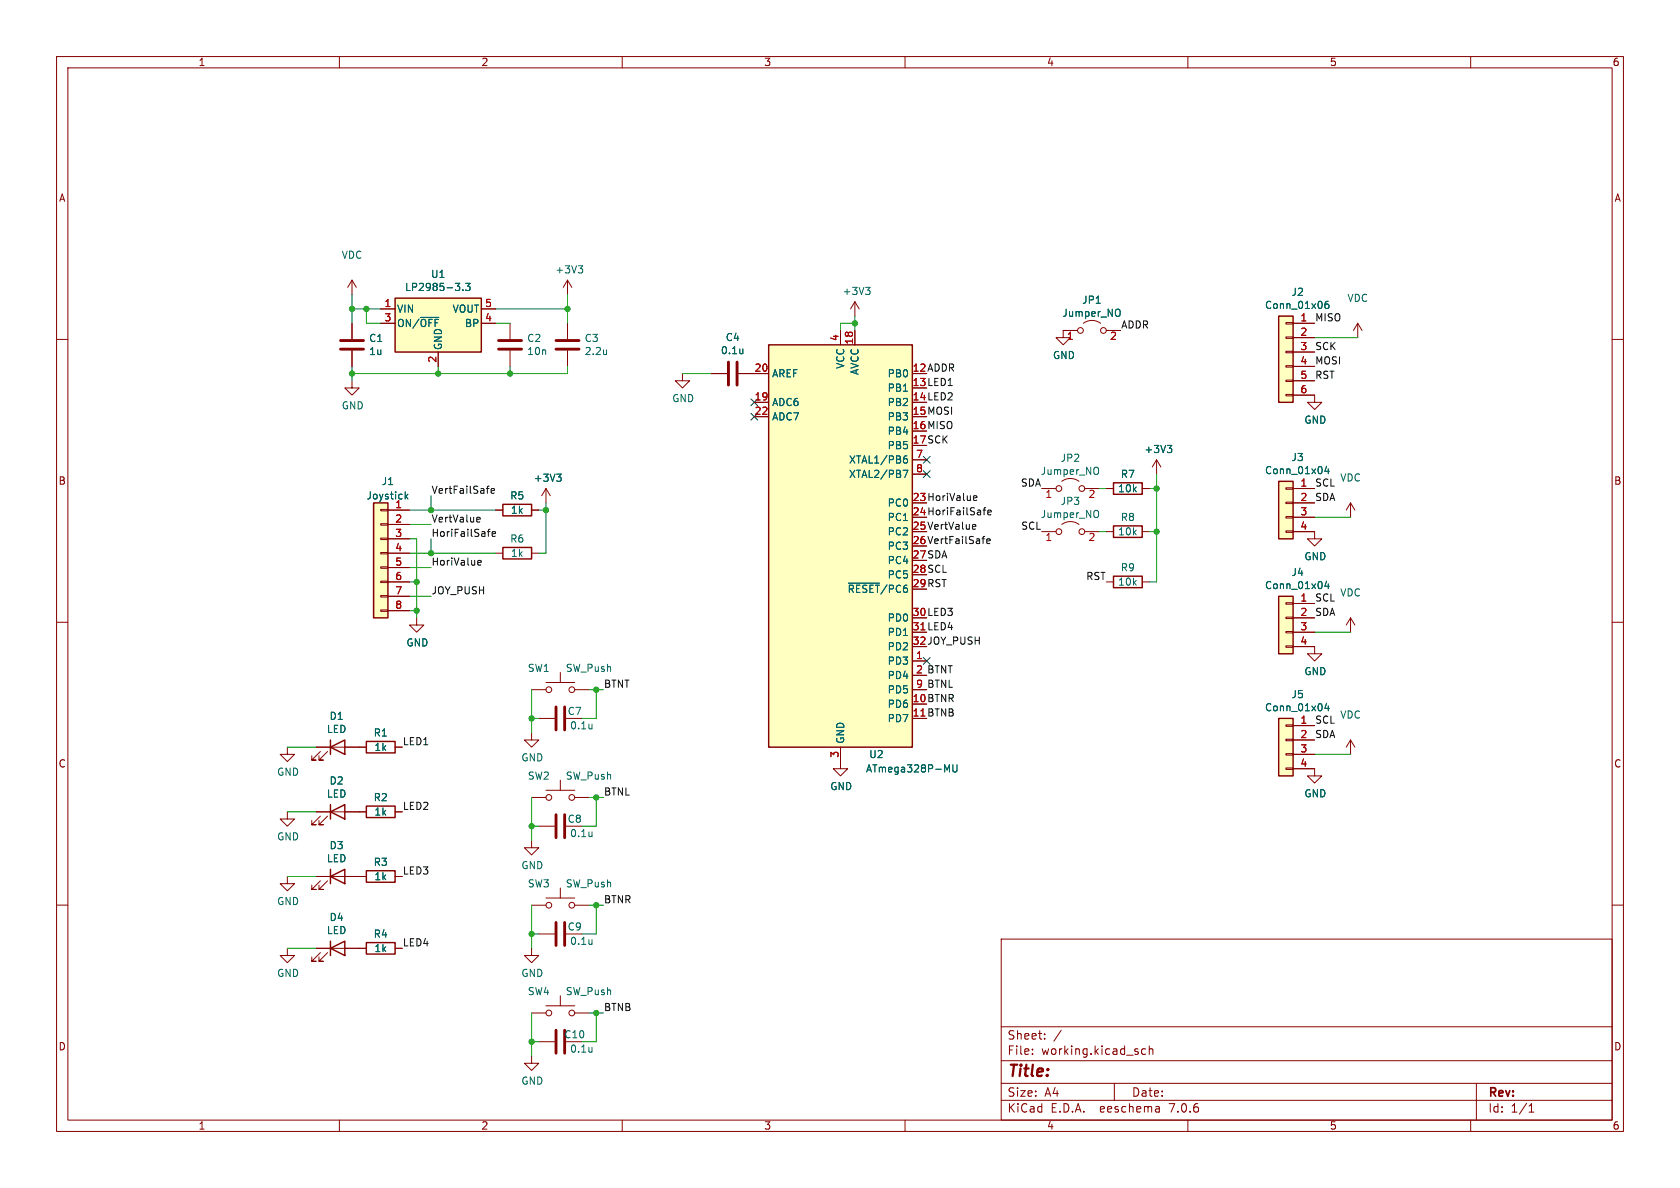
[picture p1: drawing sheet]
<svg xmlns="http://www.w3.org/2000/svg" width="297mm" height="210mm" viewBox="0 0 297 210" stroke-linecap="round" stroke-linejoin="round" font-family="sans-serif">
<g fill="none" stroke="#840000" stroke-width=".18">
<path d="M10 10h277v190h-277zM12 12h273v186h-273zM60 10v2M110 10v2M160 10v2M210 10v2M260 10v2M10 60h2M62.2 49.5v2.6M62.2 57.2v2.7M62.2 49.5l-.7 1.3M62.2 49.5l.8 1.3"/>
<path d="M67.3 54.6h2.5M67.3 57.2h2.5M85.1 54.6h2.5M85.1 57.2h2.5M90.2 57.2v2.7M100.3 49.5v2.6M100.3 57.2v2.7M100.3 49.5l-.7 1.3M100.3 49.5l.8 1.3M148.6 58.4v2.6M151.1 53.3l-.7 1.3M151.1 53.3v2.6"/>
<path d="M151.1 58.4v2.6M151.1 53.3l.8 1.3M190.5 58.4h-2.5v1.3h1.2l-1.2 1.3-1.3-1.3h1.3M191.5 57.2a2.54 2.54 0 0 1 3.1 0M195.6 58.4h2.5M227.3 59.6h1.3v.2h-1.3zM227.3 57h1.3v.3h-1.3zM228.6 57.2h3.8M228.6 59.7h3.8M240 57.2l-.7 1.2M240 57.2v2.5M240 57.2l.8 1.2"/>
<path d="M285 60h2M62.2 67.3v1.3h1.3l-1.3 1.3-1.2-1.3h1.2M62.2 62v2.8M77.5 62.2v2.6M90.2 62v2.8M100.3 62v2.8M120.6 66v1.3h1.3l-1.3 1.3-1.2-1.3h1.2M125.7 66h2.8M130.6 66h5.3M133.3 71.1h2.6M133.3 73.7h2.6M227.3 69.7h1.3v.3h-1.3z"/>
<path d="M227.3 67.2h1.3v.2h-1.3zM227.3 64.6h1.3v.3h-1.3zM227.3 62.1h1.3v.3h-1.3zM228.6 69.9h3.8v1.2h1.3l-1.3 1.3-1.3-1.3h1.3M228.6 62.2h3.8M228.6 64.8h3.8M228.6 67.3h3.8M67.3 97.7h1.3v.2h-1.3zM67.3 95.1h1.3v.3h-1.3zM67.3 92.6h1.3v.2h-1.3zM67.3 90h1.3v.3h-1.3zM68.6 97.8h3.8"/>
<path d="M68.6 90.2h3.8M68.6 92.7h3.8M68.6 95.3h3.8M87.6 97.8h1.3M87.6 90.2h1.3M94 97.8h1.2M94 90.2h1.2M96.5 86.4l-.7 1.2M96.5 86.4v2.5M96.5 86.4l.8 1.2M161.3 81.3h2.5M161.3 83.8h2.5"/>
<path d="M184.1 86.4h2.6M184.1 94h2.6M187.7 85.1a2.54 2.54 0 0 1 3.1 0M187.7 92.7a2.54 2.54 0 0 1 3.1 0M191.8 86.4h2.5M191.8 94h2.5M195.6 86.4h1.2M195.6 94h1.2M201.9 86.4h1.3M201.9 94h1.3M204.5 81.3l-.8 1.3M204.5 81.3v2.5"/>
<path d="M204.5 81.3l.7 1.3M227.3 93.9h1.3v.2h-1.3zM227.3 91.3h1.3v.3h-1.3zM227.3 88.8h1.3v.2h-1.3zM227.3 86.2h1.3v.3h-1.3zM228.6 94h3.8v1.3h1.3l-1.3 1.2-1.3-1.2h1.3M228.6 86.4h3.8M228.6 88.9h3.8M228.6 91.4h3.8M238.8 88.9v2.5M238.8 88.9l-.8 1.3M238.8 88.9l.7 1.3"/>
<path d="M10 110h2M67.3 107.8h1.3v.3h-1.3zM67.3 105.3h1.3v.2h-1.3zM67.3 102.7h1.3v.3h-1.3zM67.3 100.2h1.3v.3h-1.3zM68.6 100.3h3.8M68.6 102.9h3.8M68.6 105.4h3.8M68.6 108h3.8M73.7 109.2v1.3h1.2l-1.2 1.3-1.3-1.3h1.3M99.1 118.9v1.8M161.3 116.8h2.5"/>
<path d="M195.6 102.9h1.2M201.9 102.9h1.3M227.3 114.2h1.3v.2h-1.3zM227.3 111.6h1.3v.3h-1.3zM227.3 109.1h1.3v.2h-1.3zM227.3 106.6h1.3v.2h-1.3zM228.6 114.3h3.8v1.3h1.3l-1.3 1.2-1.3-1.2h1.3M228.6 106.7h3.8M228.6 109.2h3.8M228.6 111.8h3.8M238.8 109.2l-.8 1.3M238.8 109.2v2.6"/>
<path d="M238.8 109.2l.7 1.3M285 110h2M50.8 132.1v1.3h1.3l-1.3 1.2-1.3-1.2h1.3M55.9 132.1h8.9M56.6 132.8l-1.5 1.6h.8h-.8v-.8M57.9 132.8l-1.5 1.6h.7h-.7v-.8M69.8 132.1h1.3M94 129.5v1.3h1.2l-1.2 1.3-1.3-1.3h1.3M94 121.9h2.5M95.2 127h2.8M96.5 120.7h5.1M96.5 139.7h5.1"/>
<path d="M99.1 137.9v1.8M101.6 121.9h2.5M148.6 132.1v3.8h1.3l-1.3 1.3-1.3-1.3h1.3M161.3 121.9h2.5M227.3 135.8h1.3v.2h-1.3zM227.3 133.2h1.3v.3h-1.3zM227.3 130.7h1.3v.2h-1.3zM227.3 128.1h1.3v.3h-1.3zM228.6 135.9h3.8v1.3h1.3l-1.3 1.2-1.3-1.2h1.3M228.6 128.3h3.8M228.6 130.8h3.8M228.6 133.4h3.8"/>
<path d="M238.8 130.8v2.6M238.8 130.8l-.8 1.3M238.8 130.8l.7 1.3M10 160h2M50.8 154.9v1.3h1.3l-1.3 1.3-1.3-1.3h1.3M50.8 143.5v1.3h1.3l-1.3 1.3-1.3-1.3h1.3M55.9 154.9h8.9M55.9 143.5h8.9M56.6 155.7l-1.5 1.5h.8h-.8v-.7M56.6 144.3l-1.5 1.5h.8h-.8v-.8M57.9 155.7l-1.5 1.5h.7h-.7v-.7M57.9 144.3l-1.5 1.5h.7h-.7v-.8"/>
<path d="M69.8 154.9h1.3M69.8 143.5h1.3M94 148.6v1.3h1.2l-1.2 1.2-1.3-1.2h1.3M94 141h2.5M95.2 146.1h2.8M96.5 158.8h5.1M99.1 157v1.8M101.6 141h2.5M285 160h2M50.8 167.6v1.3h1.3l-1.3 1.3-1.3-1.3h1.3M55.9 167.6h8.9M56.6 168.4l-1.5 1.5h.8h-.8v-.7"/>
<path d="M57.9 168.4l-1.5 1.5h.7h-.7v-.7M69.8 167.6h1.3M94 167.6v1.3h1.2l-1.2 1.3-1.3-1.3h1.3M94 160h2.5M94 179.1h2.5M95.2 165.1h2.8M96.5 177.8h5.1M99.1 176v1.8M101.6 160h2.5M101.6 179.1h2.5M177 166h108v32h-108zM60 198v2"/>
<path d="M94 186.7v1.3h1.2l-1.2 1.2-1.3-1.2h1.3M95.2 184.2h2.8M110 198v2M160 198v2M177 194.5h108M177 191.5h108M177 187.5h108M177 181.5h108M182.5 186.3v.1M182.5 185.5v.1M184.7 183.6v.1M184.7 182.8v.1"/>
<path d="M187.6 182.1l-1.3 2M197 191.5v3M202.5 185.5l-.4-.1-.3 .3v.4l.2 .2h.5M203.2 185.5l.2-.1 .3 .1 .1 .9M203.2 184.9v1.5M204.9 195.7l.1 .9M205 196.5l-.2 .1M205 196h-.2M210 198v2M260 198v2M261 191.5v6.5M270.3 196.6h.9"/>
<path d="M270.3 195.5l.4-.4v1.5"/>
<circle cx="191" cy="58.4" r=".51"/>
<circle cx="195.1" cy="58.4" r=".51"/>
<circle cx="187.2" cy="86.4" r=".51"/>
<circle cx="187.2" cy="94" r=".51"/>
<circle cx="191.3" cy="86.4" r=".51"/>
<circle cx="191.3" cy="94" r=".51"/>
<circle cx="97" cy="121.9" r=".51"/>
<circle cx="101.1" cy="121.9" r=".51"/>
<circle cx="97" cy="141" r=".51"/>
<circle cx="101.1" cy="141" r=".51"/>
<circle cx="97" cy="160" r=".51"/>
<circle cx="97" cy="179.1" r=".51"/>
<circle cx="101.1" cy="160" r=".51"/>
<circle cx="101.1" cy="179.1" r=".51"/>
</g>
<g fill="none" stroke="#840000" stroke-width=".51">
<path d="M60.2 61.7h4.1M60.2 60.2h4.1M88.1 61.7h4.1M88.1 60.2h4.1M98.3 61.7h4.1M98.3 60.2h4.1M128.8 64v4.1M130.3 64v4.1M98.3 125v4M99.8 125v4M98.3 144v4.1M99.8 144v4.1"/>
<path d="M98.3 163.1v4M99.8 163.1v4M98.3 182.1v4.1M99.8 182.1v4.1"/>
</g>
<g fill="none" stroke="#006464" stroke-width=".18">
<path d="M74.3 56.1h3.3M80.5 50.1h.8l-.4 .5M81.2 50.6l.1 .2-.1 .5M81.8 51.2v.2M82.3 50.1h.8l-.4 .5 .3 .1v.5l-.1 .2-.6-.2M102.2 47h.8l-.4 .5M102.8 47.5l.2 .2v.3l-.2 .3M153 50.8h.8l-.4 .5M153.6 51.3l.2 .2v.3l-.2 .3M197.7 54.7h.1a.81 .81 0 0 1-.1 1.2M234.8 53.3h-.3a.86 .86 0 0 0 0 1.2l.4-.1v-.4l-.2-.3-.4 .1-.1 .2M107.2 61.8v.9"/>
<path d="M107.2 62.6h.1M131.3 61.7v.8M131.3 62.4v.1M206.4 78.7h.7l-.4 .5M206.9 79.2l.2 .3v.3l-.2 .2M71.6 86.9v1.3M71.8 87.7l.3 .5M72.1 87.4l-.5 .4M98.4 83.8h.8l-.4 .5M99 84.3l.2 .2v.3l-.2 .3M159.7 83.1h.8l-.5 1.3M159.8 81.2l.4-.1 .2 .2-.1 .5-.3 .1-.2-.2"/>
<path d="M160.3 80.6l-.3 .1-.2 .2M193.9 82.6l.1 .1a.81 .81 0 0 1-.1 1.2M193.9 90.2l.1 .1a.81 .81 0 0 1-.1 1.2M234.5 82.4l-.3 .9h.8M234.8 82.9v.8M150 103.1h5.5M234.5 102.7l-.3 .9h.8M234.8 103.2v.9M104.7 128v.8M104.7 128.7l-.1 .1M167.4 136.1l.5-.9v1.3M168.5 135.2v1l.2 .3 .4-.1 .1-.2v-1"/>
<path d="M234.5 124.3l-.3 .9h.8M234.8 124.8v.8M104.7 147.1v.8M104.7 147.8h-.1M104.7 166.1v.8M104.7 166.8l-.1 .1M104.7 185.2v.8M104.7 185.9h-.1"/>
</g>
<g fill="#ffffc2" stroke="#ffffc2" stroke-width=".18">
<path d="M226.1 105.4h2.5v10.2h-2.5z"/>
<path d="M69.8 52.7h15.3v9.5h-15.3z"/>
<path d="M226.1 85.1h2.5v10.2h-2.5z"/>
<path d="M66 88.9h2.6v20.3h-2.6z"/>
<path d="M226.1 55.9h2.5v15.2h-2.5z"/>
<path d="M135.9 61h25.4v71.1h-25.4z"/>
<path d="M226.1 127h2.5v10.2h-2.5z"/>
</g>
<g fill="none" stroke="#840000" stroke-width=".25">
<path d="M69.8 52.7h15.3v9.5h-15.3zM226.1 55.9h2.5v15.2h-2.5zM135.9 61h25.4v71.1h-25.4zM66 88.9h2.6v20.3h-2.6zM88.9 96.8h5.1v2h-5.1zM88.9 89.2h5.1v2h-5.1zM196.8 85.3h5.1v2.1h-5.1zM196.8 93h5.1v2h-5.1zM226.1 85.1h2.5v10.2h-2.5zM196.8 101.9h5.1v2h-5.1zM226.1 105.4h2.5v10.2h-2.5zM58.4 132.1l2.6-1.3v2.6z"/>
<path d="M58.4 130.8v2.6M64.8 131.1h5v2h-5zM226.1 127h2.5v10.2h-2.5zM58.4 154.9l2.6-1.2v2.5zM58.4 143.5l2.6-1.3v2.6zM58.4 142.2v2.6M58.4 153.7v2.5M64.8 153.9h5v2.1h-5zM64.8 142.5h5v2h-5zM58.4 167.6l2.6-1.2v2.5zM58.4 166.4v2.5M64.8 166.6h5v2.1h-5z"/>
</g>
<g fill="none" stroke="#0f0f0f" stroke-width=".18">
<path d="M84.5 99.7l.1 .2 .4-.1M84.5 99.2l.1-.1h.3l.2 .1v.2l-.6 .1M84.5 91.4l.3 .1 .1 .2-.6 .2M84.8 92.2l-.3 .1M86.2 94h.4M86.6 93.6h-.2M86.8 86.8l.6-.1v-.3h-.4l-.2 .1 .1 .6h.5M87 94.4l.6-.1-.1-.3h-.3l-.2 .2 .1 .6h.4M172.1 92.7l.4 .1v.2l-.6 .1M172.1 88.3l.2 .2 .3-.1M172.1 87.8l.2-.2h.2l.2 .2v.1l-.6 .2M172.5 93.5l-.4 .1"/>
<path d="M173.8 90.2h.5M174.3 89.7l-.3 .1M174.5 95.7l.6-.1-.1-.3-.4-.1-.1 .2v.6h.5M174.6 90.6l.6-.1v-.3h-.4l-.2 .2 .1 .6h.5"/>
</g>
<g fill="none" stroke="#009600" stroke-width=".18">
<path d="M62.2 52.1v5.1M62.2 54.6h5.1M64.8 54.6v2.6h2.5M87.6 57.2h2.6M87.6 54.6h12.7M100.3 52.1v5.1M151.1 57.2h-2.5v1.2M151.1 55.9v2.5M232.4 59.7h7.6M62.2 64.8v2.5M77.5 64.8v1.2M90.2 64.8v1.2"/>
<path d="M100.3 64.8v1.2h-38.1M120.6 66h5.1M72.4 95.3h1.3v13.9M72.4 97.8h15.2M72.4 90.2h15.2M72.4 92.7h3.8M76.2 87.6v2.6M76.2 95.3v2.5M95.2 90.2h1.3M96.5 88.9v8.9h-1.3M194.3 86.4h1.3M194.3 94h1.3"/>
<path d="M203.2 86.4h1.3M203.2 94h1.3M204.5 83.8v19.1h-1.3M232.4 91.4h6.4M72.4 108h1.3M72.4 102.9h1.3M72.4 100.3h3.8M72.4 105.4h3.8M232.4 111.8h6.4M50.8 132.1h5.1M94 121.9v7.6M94 127h1.2"/>
<path d="M104.1 121.9h2.6M105.4 121.9v5.1h-2.5M232.4 133.4h6.4M50.8 154.9h5.1M50.8 143.5h5.1M94 141v7.6M94 146.1h1.2M104.1 141h2.6M105.4 141v5.1h-2.5M50.8 167.6h5.1M94 165.1h1.2M94 160v7.6"/>
<path d="M94 179.1v7.6M104.1 179.1h2.6M104.1 160h2.6M105.4 160v5.1h-2.5M105.4 179.1v5.1h-2.5M94 184.2h1.2"/>
</g>
<path d="M132.7 70.5l1.3 1.2M132.7 73.1l1.3 1.2M134 70.5l-1.3 1.2M134 73.1l-1.3 1.2M163.2 83.2l1.2 1.2M163.2 80.7l1.2 1.2M164.4 83.2l-1.2 1.2M164.4 80.7l-1.2 1.2M163.2 116.2l1.2 1.2M164.4 116.2l-1.2 1.2" fill="none" stroke="#000084" stroke-width=".18"/>
<g fill="#009600" stroke="#009600" stroke-width=".18">
<circle cx="105.4" cy="160" r=".46"/>
<circle cx="94" cy="146.1" r=".46"/>
<circle cx="105.4" cy="179.1" r=".46"/>
<circle cx="94" cy="165.1" r=".46"/>
<circle cx="94" cy="184.2" r=".46"/>
<circle cx="90.2" cy="66" r=".46"/>
<circle cx="96.5" cy="90.2" r=".46"/>
<circle cx="100.3" cy="54.6" r=".46"/>
<circle cx="105.4" cy="141" r=".46"/>
<circle cx="151.1" cy="57.2" r=".46"/>
<circle cx="77.5" cy="66" r=".46"/>
<circle cx="62.2" cy="54.6" r=".46"/>
<circle cx="64.8" cy="54.6" r=".46"/>
<circle cx="62.2" cy="66" r=".46"/>
<circle cx="204.5" cy="86.4" r=".46"/>
<circle cx="204.5" cy="94" r=".46"/>
<circle cx="73.7" cy="108" r=".46"/>
<circle cx="94" cy="127" r=".46"/>
<circle cx="105.4" cy="121.9" r=".46"/>
<circle cx="73.7" cy="102.9" r=".46"/>
<circle cx="76.2" cy="97.8" r=".46"/>
<circle cx="76.2" cy="90.2" r=".46"/>
</g>
<text font-size="2.8" fill="#840000" x="178" y="190.9">Title:</text>
<g font-size="2.1" fill="#840000">
<text x="178" y="184">Sheet:</text>
<text x="178" y="186.7">File:</text>
<text x="184.1" y="186.7">working.kicad_sch</text>
<text x="178" y="196.9">KiCad</text>
<text x="178" y="194.1">Size:</text>
<text x="184.7" y="194.1">A4</text>
<text x="185.7" y="196.9">E.D.A.</text>
<text x="194.6" y="196.9">eeschema</text>
<text x="200" y="194.1">Date:</text>
<text x="207" y="196.9">7.0.6</text>
<text x="263" y="194.3">Rev:</text>
<text x="263" y="196.9">Id:</text>
<text x="267.1" y="196.9">1/1</text>
</g>
<g font-size="1.8" fill="#840000">
<text x="35" y="11.9">1</text>
<text x="85" y="11.9">2</text>
<text x="135" y="11.9">3</text>
<text x="185" y="11.9">4</text>
<text x="235" y="11.9">5</text>
<text x="285" y="11.9">6</text>
<text x="10.3" y="35.9">A</text>
<text x="285.3" y="35.9">A</text>
<text x="161.2" y="65.8">12 ADDR</text>
<text x="161.2" y="68.3">13 LED1</text>
<text x="161.2" y="70.9">14 LED2</text>
<text x="161.2" y="73.4">15 MOSI</text>
<text x="161.2" y="75.9">16 MISO</text>
<text x="161.2" y="78.5">17 SCK</text>
<text x="10.3" y="85.9">B</text>
<text x="161.2" y="88.6">23 HoriValue</text>
<text x="285.3" y="85.9">B</text>
<text x="161.2" y="91.2">24 HoriFailSafe</text>
<text x="161.2" y="93.7">25 VertValue</text>
<text x="161.2" y="96.3">26 VertFailSafe</text>
<text x="161.2" y="98.8">27 SDA</text>
<text x="161.2" y="101.3">28 SCL</text>
<text x="161.2" y="103.9">29 RST</text>
<text x="161.2" y="109">30 LED3</text>
<text x="161.2" y="114">32 JOY_PUSH</text>
<text x="161.9" y="119.1">2 BTNT</text>
<text x="161.2" y="124.2">10 BTNR</text>
<text x="10.3" y="135.9">C</text>
<text x="285.3" y="135.9">C</text>
<text x="10.3" y="185.9">D</text>
<text x="285.3" y="185.9">D</text>
<text x="35" y="199.9">1</text>
<text x="85" y="199.9">2</text>
<text x="135" y="199.9">3</text>
<text x="185" y="199.9">4</text>
<text x="235" y="199.9">5</text>
<text x="285" y="199.9">6</text>
</g>
<g font-size="1.8" fill="#006464">
<text x="60.3" y="45.9">VDC</text>
<text x="71.5" y="51.6">LP2985-3.3</text>
<text x="76.1" y="49.3">U1</text>
<text x="98.1" y="48.5">+3V3</text>
<text x="148.9" y="52.3">+3V3</text>
<text x="191.2" y="53.9">JP1</text>
<text x="228.2" y="52.5">J2</text>
<text x="238.1" y="53.6">VDC</text>
<text x="70.1" y="55.5">VIN</text>
<text x="70.1" y="58">ON/~{OFF}</text>
<text x="79.9" y="55.5">VOUT</text>
<text x="82.1" y="58">BP</text>
<text x="187.7" y="56.2">Jumper_NO</text>
<text x="223.5" y="54.8">Conn_01x06</text>
<text x="65.2" y="60.7">C1</text>
<text x="65.2" y="63">1u</text>
<text x="78.3" y="62" transform="rotate(-90 78.3 62)">GND</text>
<text x="93.1" y="60.7">C2</text>
<text x="93.1" y="63">10n</text>
<text x="103.3" y="60.7">C3</text>
<text x="103.3" y="63">2.2u</text>
<text x="127.4" y="62.8">0.1u</text>
<text x="128.2" y="60.5">C4</text>
<text x="149.5" y="65.3" transform="rotate(-90 149.5 65.3)">VCC</text>
<text x="186.1" y="63.7">GND</text>
<text x="118.7" y="71.3">GND</text>
<text x="136.4" y="72">ADC6</text>
<text x="136.4" y="66.9">AREF</text>
<text x="152" y="66.4" transform="rotate(-90 152 66.4)">AVCC</text>
<text x="156.8" y="66.9">PB0</text>
<text x="156.8" y="69.4">PB1</text>
<text x="156.8" y="72">PB2</text>
<text x="60.3" y="72.6">GND</text>
<text x="136.4" y="74.5">ADC7</text>
<text x="156.8" y="74.5">PB3</text>
<text x="156.8" y="77.1">PB4</text>
<text x="230.5" y="75.1">GND</text>
<text x="150" y="82.1">XTAL1/PB6</text>
<text x="156.8" y="79.6">PB5</text>
<text x="187.4" y="81.8">JP2</text>
<text x="202.2" y="80.3">+3V3</text>
<text x="228.2" y="81.7">J3</text>
<text x="64.7" y="88.5">Joystick</text>
<text x="67.4" y="86">J1</text>
<text x="90.1" y="88.5">R5</text>
<text x="94.3" y="85.4">+3V3</text>
<text x="150" y="84.7">XTAL2/PB7</text>
<text x="156.8" y="89.8">PC0</text>
<text x="183.9" y="84.2">Jumper_NO</text>
<text x="187.4" y="89.5">JP3</text>
<text x="197.6" y="87.2">10k</text>
<text x="198" y="84.7">R7</text>
<text x="223.5" y="84">Conn_01x04</text>
<text x="236.8" y="85.3">VDC</text>
<text x="90.2" y="91">1k</text>
<text x="156.8" y="92.3">PC1</text>
<text x="156.8" y="94.8">PC2</text>
<text x="183.9" y="91.8">Jumper_NO</text>
<text x="197.6" y="94.8">10k</text>
<text x="198" y="92.3">R8</text>
<text x="90.1" y="96.1">R6</text>
<text x="90.2" y="98.7">1k</text>
<text x="156.8" y="97.4">PC3</text>
<text x="156.8" y="99.9">PC4</text>
<text x="198" y="101.2">R9</text>
<text x="230.5" y="99.2">GND</text>
<text x="149.8" y="105">~{RESET}/PC6</text>
<text x="156.8" y="102.5">PC5</text>
<text x="197.6" y="103.7">10k</text>
<text x="223.5" y="104.3">Conn_01x04</text>
<text x="228.2" y="102">J4</text>
<text x="236.8" y="105.6">VDC</text>
<text x="156.8" y="110.1">PD0</text>
<text x="156.8" y="112.6">PD1</text>
<text x="71.8" y="114.5">GND</text>
<text x="93.2" y="119">SW1</text>
<text x="99.9" y="119">SW_Push</text>
<text x="156.8" y="117.7">PD3</text>
<text x="156.8" y="115.2">PD2</text>
<text x="230.5" y="119.6">GND</text>
<text x="156.8" y="125.3">PD6</text>
<text x="156.8" y="120.2">PD4</text>
<text x="156.8" y="122.8">PD5</text>
<text x="223.5" y="125.9">Conn_01x04</text>
<text x="228.2" y="123.6">J5</text>
<text x="57.7" y="129.8">LED</text>
<text x="58.2" y="127.5">D1</text>
<text x="66" y="130.4">R1</text>
<text x="100.3" y="126.6">C7</text>
<text x="100.7" y="129.1">0.1u</text>
<text x="149.5" y="131.6" transform="rotate(-90 149.5 131.6)">GND</text>
<text x="156.8" y="127.9">PD7</text>
<text x="236.8" y="127.2">VDC</text>
<text x="48.9" y="137.3">GND</text>
<text x="66.1" y="132.9">1k</text>
<text x="92.1" y="134.8">GND</text>
<text x="153" y="136.8">ATmega328P-MU</text>
<text x="153.6" y="134.2">U2</text>
<text x="57.7" y="141.2">LED</text>
<text x="58.2" y="138.9">D2</text>
<text x="66" y="141.8">R2</text>
<text x="93.2" y="138">SW2</text>
<text x="99.9" y="138">SW_Push</text>
<text x="146.7" y="139.9">GND</text>
<text x="230.5" y="141.1">GND</text>
<text x="48.9" y="148.8">GND</text>
<text x="66.1" y="144.4">1k</text>
<text x="100.3" y="145.6">C8</text>
<text x="100.7" y="148.2">0.1u</text>
<text x="57.7" y="152.6">LED</text>
<text x="58.2" y="150.3">D3</text>
<text x="66" y="153.3">R3</text>
<text x="66.1" y="155.8">1k</text>
<text x="92.1" y="153.8">GND</text>
<text x="48.9" y="160.2">GND</text>
<text x="93.2" y="157.1">SW3</text>
<text x="99.9" y="157.1">SW_Push</text>
<text x="57.7" y="165.3">LED</text>
<text x="58.2" y="163">D4</text>
<text x="66" y="166">R4</text>
<text x="100.3" y="164.7">C9</text>
<text x="100.7" y="167.2">0.1u</text>
<text x="48.9" y="172.9">GND</text>
<text x="66.1" y="168.5">1k</text>
<text x="92.1" y="172.9">GND</text>
<text x="93.2" y="176.1">SW4</text>
<text x="99.9" y="176.1">SW_Push</text>
<text x="99.7" y="183.7">C10</text>
<text x="92.1" y="191.9">GND</text>
<text x="100.7" y="186.3">0.1u</text>
</g>
<g font-size="1.8" fill="#a90000">
<text x="67.9" y="54.4">1</text>
<text x="67.9" y="56.9">3</text>
<text x="85.7" y="56.9">4</text>
<text x="85.7" y="54.4">5</text>
<text x="229.8" y="56.9">1</text>
<text x="229.8" y="59.4">2</text>
<text x="77.2" y="64.2" transform="rotate(-90 77.2 64.2)">2</text>
<text x="133.3" y="65.8">20</text>
<text x="148.3" y="60.4" transform="rotate(-90 148.3 60.4)">4</text>
<text x="150.9" y="61" transform="rotate(-90 150.9 61)">18</text>
<text x="161.2" y="65.8">12</text>
<text x="188.5" y="60.4">1</text>
<text x="196.1" y="60.4">2</text>
<text x="229.8" y="62">3</text>
<text x="229.8" y="64.5">4</text>
<text x="133.3" y="70.9">19</text>
<text x="161.2" y="68.3">13</text>
<text x="161.2" y="70.9">14</text>
<text x="229.8" y="67.1">5</text>
<text x="229.8" y="69.6">6</text>
<text x="133.3" y="73.4">22</text>
<text x="161.2" y="73.4">15</text>
<text x="161.2" y="75.9">16</text>
<text x="161.2" y="78.5">17</text>
<text x="161.9" y="81">7</text>
<text x="161.9" y="83.6">8</text>
<text x="69.8" y="89.9">1</text>
<text x="161.2" y="88.6">23</text>
<text x="184.7" y="88.3">1</text>
<text x="192.3" y="88.3">2</text>
<text x="229.8" y="86.1">1</text>
<text x="229.8" y="88.6">2</text>
<text x="69.8" y="92.5">2</text>
<text x="69.8" y="95">3</text>
<text x="161.2" y="91.2">24</text>
<text x="161.2" y="93.7">25</text>
<text x="184.7" y="96">1</text>
<text x="192.3" y="96">2</text>
<text x="229.8" y="91.2">3</text>
<text x="229.8" y="93.7">4</text>
<text x="69.8" y="97.5">4</text>
<text x="69.8" y="100.1">5</text>
<text x="161.2" y="96.3">26</text>
<text x="161.2" y="98.8">27</text>
<text x="161.2" y="101.3">28</text>
<text x="69.8" y="102.6">6</text>
<text x="69.8" y="105.2">7</text>
<text x="69.8" y="107.7">8</text>
<text x="161.2" y="103.9">29</text>
<text x="229.8" y="106.4">1</text>
<text x="161.2" y="111.5">31 LED4</text>
<text x="161.2" y="109">30</text>
<text x="161.2" y="111.5">31</text>
<text x="229.8" y="109">2</text>
<text x="229.8" y="111.5">3</text>
<text x="161.2" y="114">32</text>
<text x="161.9" y="116.6">1</text>
<text x="161.9" y="119.1">2</text>
<text x="229.8" y="114">4</text>
<text x="161.2" y="124.2">10</text>
<text x="161.9" y="121.7">9</text>
<text x="161.2" y="126.7">11 BTNB</text>
<text x="161.2" y="126.7">11</text>
<text x="229.8" y="128">1</text>
<text x="229.8" y="130.6">2</text>
<text x="148.3" y="134.1" transform="rotate(-90 148.3 134.1)">3</text>
<text x="229.8" y="133.1">3</text>
<text x="229.8" y="135.6">4</text>
</g>
<g font-size="1.8" fill="#0f0f0f">
<text x="198.1" y="58.2">ADDR</text>
<text x="232.4" y="56.9">MISO</text>
<text x="232.4" y="62">SCK</text>
<text x="232.4" y="64.5">MOSI</text>
<text x="232.4" y="67">RST</text>
<text x="76.2" y="87.4">VertFailSafe</text>
<text x="180.4" y="86.1">SDA</text>
<text x="232.4" y="88.6">SDA</text>
<text x="232.4" y="86.1">SCL</text>
<text x="76.2" y="92.4">VertValue</text>
<text x="76.2" y="95">HoriFailSafe</text>
<text x="180.4" y="93.7">SCL</text>
<text x="76.2" y="100.1">HoriValue</text>
<text x="76.2" y="105.1">JOY_PUSH</text>
<text x="191.9" y="102.6">RST</text>
<text x="232.4" y="106.4">SCL</text>
<text x="232.4" y="109">SDA</text>
<text x="106.7" y="121.7">BTNT</text>
<text x="161.9" y="121.7">9 BTNL</text>
<text x="71.1" y="131.8">LED1</text>
<text x="232.4" y="128">SCL</text>
<text x="232.4" y="130.5">SDA</text>
<text x="71.1" y="143.2">LED2</text>
<text x="106.7" y="140.7">BTNL</text>
<text x="71.1" y="154.7">LED3</text>
<text x="106.7" y="159.8">BTNR</text>
<text x="71.1" y="167.4">LED4</text>
<text x="106.7" y="178.8">BTNB</text>
</g>
</svg>
